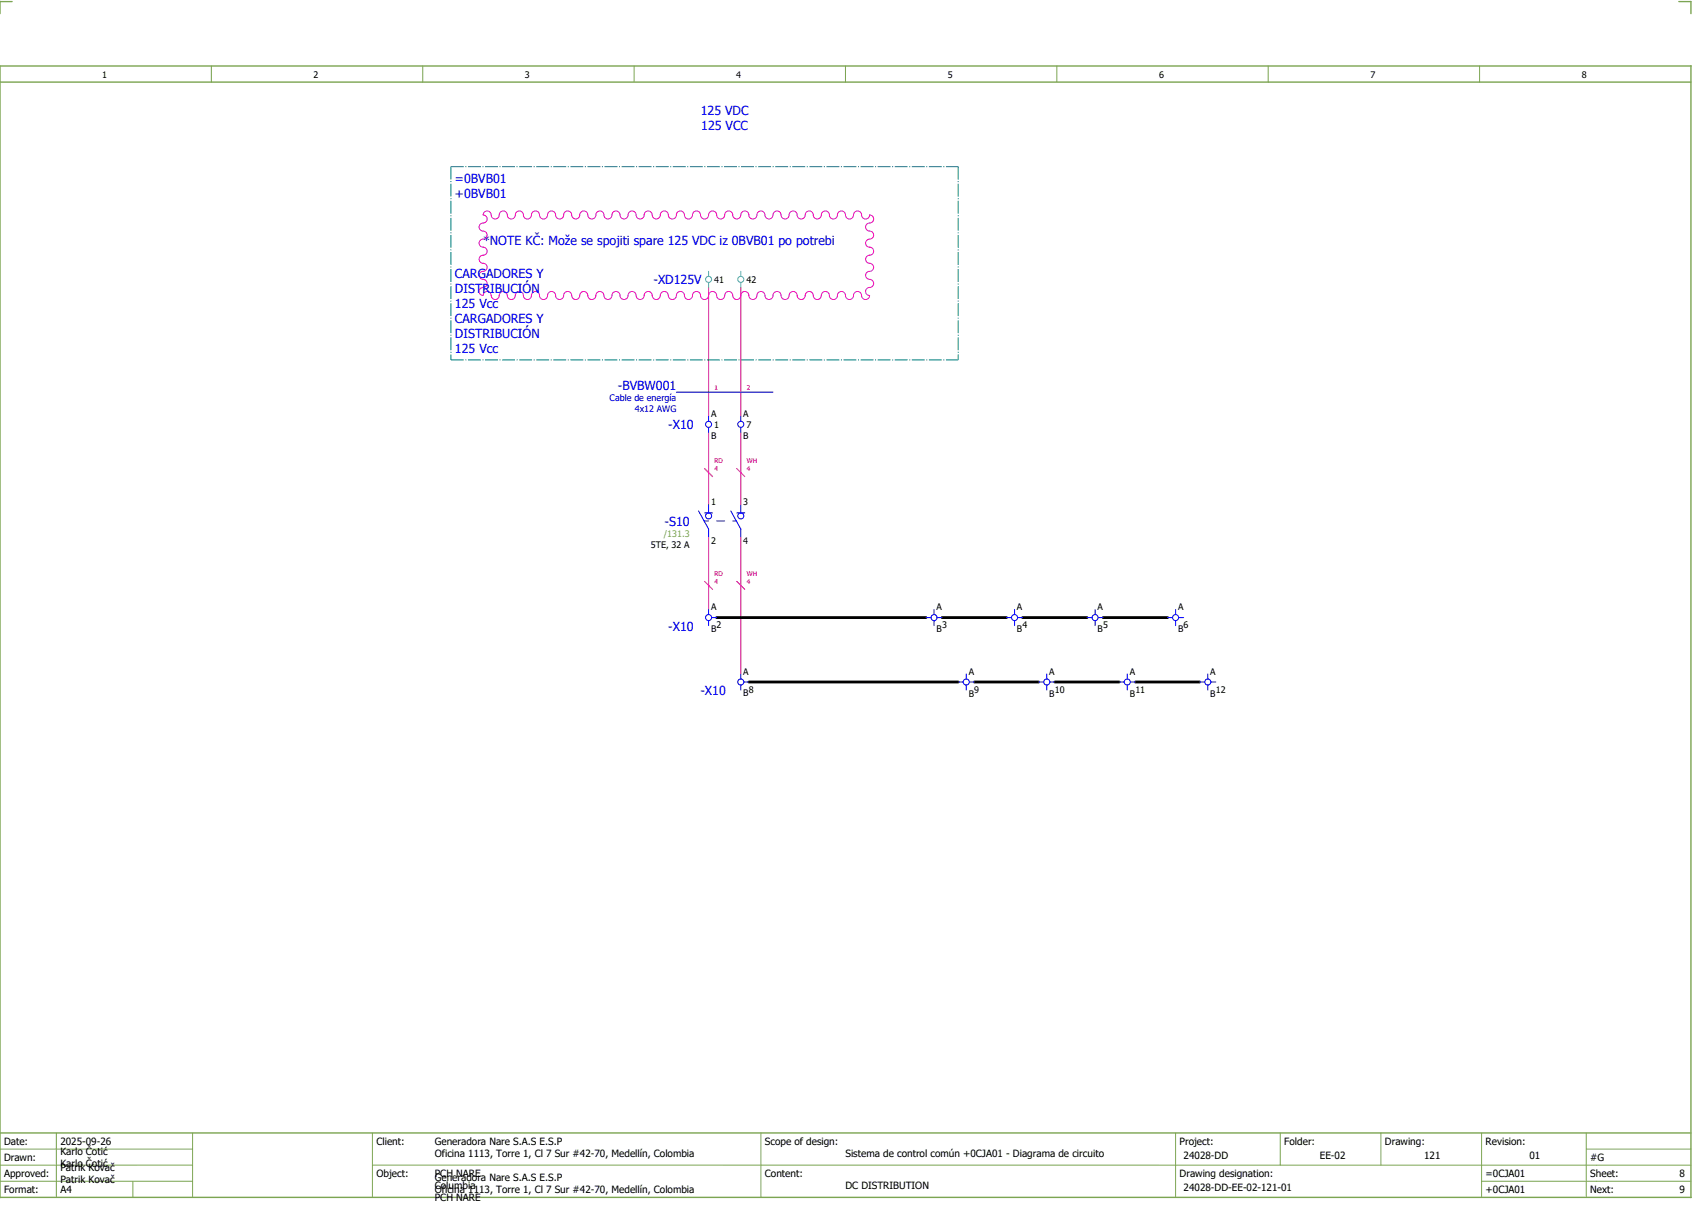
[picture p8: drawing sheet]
<svg xmlns="http://www.w3.org/2000/svg" width="421mm" height="301mm" viewBox="0 0 421 301" stroke-linecap="round" stroke-linejoin="round" font-family="sans-serif">
<path d="M0 16.4h420v281h-420zM3 .4h-3v3M417 .4h3v3M0 20.4h420M0 281.4h420" fill="none" stroke="#7ca552" stroke-width=".35"/>
<g fill="none" stroke="#7ca552" stroke-width=".25">
<path d="M52.5 16.4v4M105 16.4v4M157.5 16.4v4M210 16.4v4M262.5 16.4v4M315 16.4v4M367.5 16.4v4M0 285.4h47.8M0 293.4h47.8M14 281.4v16M33 293.4v4M47.8 281.4v16"/>
<path d="M47.8 289.4h-47.8M92.5 281.4v16M92.5 289.4h327.5M189 281.4v16M292 281.4v15.8M318 281.4v8M343 281.4v8M368 281.4v15.8M368 293.4h52M394 285.4h26M394 281.4v15.8"/>
</g>
<path d="M176 71.4v32M184 71.4v32M175 116.4l2 2M176 107.4v18M183 116.4l2 2M184 107.4v18M176 133.4v18M184 133.4v34M175 144.4l2 2M183 144.4l2 2" fill="none" stroke="#f00" stroke-width=".25"/>
<path d="M178 153.4h52M234 153.4h16M254 153.4h16M274 153.4h16M186 169.4h52M242 169.4h16M262 169.4h16M282 169.4h16" fill="none" stroke="#000" stroke-width=".7"/>
<g fill="none" stroke="#00f" stroke-width=".25">
<path d="M168 97.4h24M176 103.4v1.2M176 106.1v1.3M184 103.4v1.2M184 106.1v1.3M173.5 126.9l2.5 4.5v2M174.9 129.4h1.1M175 127.4h2M176 125.4v2M178 129.4h2M181.5 126.9l2.5 4.5v2M182 129.4h.9"/>
<path d="M183 127.4h2M184 125.4v2M176 151.4v1.2M176 154.1v1.3M176.8 153.4h1.2M230 153.4h1.3M232 151.4v1.2M232 154.1v1.3M232.8 153.4h1.2M250 153.4h1.3M252 151.4v1.2M252 154.1v1.3"/>
<path d="M252.8 153.4h1.2M270 153.4h1.3M272 151.4v1.2M272 154.1v1.3M272.8 153.4h1.2M290 153.4h1.3M292 151.4v1.2M292 154.1v1.3M292.8 153.4h1.2M184 167.4v1.2M184 170.1v1.3M184.8 169.4h1.2"/>
<path d="M238 169.4h1.3M240 167.4v1.2M240 170.1v1.3M240.8 169.4h1.2M258 169.4h1.3M260 167.4v1.2M260 170.1v1.3M260.8 169.4h1.2M278 169.4h1.3M280 167.4v1.2M280 170.1v1.3M280.8 169.4h1.2"/>
<path d="M298 169.4h1.3M300 167.4v1.2M300 170.1v1.3M300.8 169.4h1.2"/>
<circle cx="176" cy="105.4" r=".75"/>
<circle cx="184" cy="105.4" r=".75"/>
<circle cx="176" cy="128.1" r=".75"/>
<circle cx="184" cy="128.1" r=".75"/>
<circle cx="176" cy="153.4" r=".75"/>
<circle cx="232" cy="153.4" r=".75"/>
<circle cx="252" cy="153.4" r=".75"/>
<circle cx="272" cy="153.4" r=".75"/>
<circle cx="292" cy="153.4" r=".75"/>
<circle cx="184" cy="169.4" r=".75"/>
<circle cx="240" cy="169.4" r=".75"/>
<circle cx="260" cy="169.4" r=".75"/>
<circle cx="280" cy="169.4" r=".75"/>
<circle cx="300" cy="169.4" r=".75"/>
</g>
<path d="M120.3 52.7a1.09 1.09 0 0 1 1.3-.1 1.09 1.09 0 0 1 .5 1.2 1.08 1.08 0 0 0 1.3 .5 1.08 1.08 0 0 0 .7-1.3 1.08 1.08 0 0 1 1.3-.5 1.08 1.08 0 0 1 .7 1.3 1.08 1.08 0 0 0 1.3 .5 1.08 1.08 0 0 0 .7-1.3 1.08 1.08 0 0 1 1.3-.5 1.08 1.08 0 0 1 .7 1.3 1.08 1.08 0 0 0 1.3 .5 1.08 1.08 0 0 0 .7-1.3 1.08 1.08 0 0 1 1.3-.5 1.08 1.08 0 0 1 .7 1.3 1.08 1.08 0 0 0 1.3 .5 1.08 1.08 0 0 0 .7-1.3 1.08 1.08 0 0 1 1.3-.5 1.08 1.08 0 0 1 .7 1.3 1.08 1.08 0 0 0 1.3 .5 1.08 1.08 0 0 0 .7-1.3 1.08 1.08 0 0 1 1.3-.5 1.08 1.08 0 0 1 .7 1.3 1.08 1.08 0 0 0 1.3 .5 1.08 1.08 0 0 0 .7-1.3 1.08 1.08 0 0 1 1.3-.5 1.08 1.08 0 0 1 .7 1.3 1.08 1.08 0 0 0 1.3 .5 1.08 1.08 0 0 0 .7-1.3 1.08 1.08 0 0 1 1.3-.5 1.08 1.08 0 0 1 .7 1.3 1.08 1.08 0 0 0 1.3 .5 1.08 1.08 0 0 0 .7-1.3 1.08 1.08 0 0 1 1.3-.5 1.08 1.08 0 0 1 .7 1.3 1.08 1.08 0 0 0 1.3 .5 1.08 1.08 0 0 0 .7-1.3 1.08 1.08 0 0 1 1.3-.5 1.08 1.08 0 0 1 .7 1.3 1.08 1.08 0 0 0 1.3 .5 1.08 1.08 0 0 0 .7-1.3 1.08 1.08 0 0 1 1.3-.5 1.08 1.08 0 0 1 .7 1.3 1.08 1.08 0 0 0 1.3 .5 1.08 1.08 0 0 0 .7-1.3 1.08 1.08 0 0 1 1.3-.5 1.08 1.08 0 0 1 .7 1.3 1.08 1.08 0 0 0 1.3 .5 1.08 1.08 0 0 0 .7-1.3 1.08 1.08 0 0 1 1.3-.5 1.08 1.08 0 0 1 .7 1.3 1.08 1.08 0 0 0 1.3 .5 1.08 1.08 0 0 0 .7-1.3 1.08 1.08 0 0 1 1.3-.5 1.08 1.08 0 0 1 .7 1.3 1.08 1.08 0 0 0 1.3 .5 1.08 1.08 0 0 0 .7-1.3 1.08 1.08 0 0 1 1.3-.5 1.08 1.08 0 0 1 .7 1.3 1.08 1.08 0 0 0 1.3 .5 1.08 1.08 0 0 0 .7-1.3 1.08 1.08 0 0 1 1.3-.5 1.08 1.08 0 0 1 .7 1.3 1.08 1.08 0 0 0 1.3 .5 1.08 1.08 0 0 0 .7-1.3 1.08 1.08 0 0 1 1.3-.5 1.08 1.08 0 0 1 .7 1.3 1.08 1.08 0 0 0 1.3 .5 1.08 1.08 0 0 0 .7-1.3 1.08 1.08 0 0 1 1.3-.5 1.08 1.08 0 0 1 .7 1.3 1.08 1.08 0 0 0 1.3 .5 1.08 1.08 0 0 0 .7-1.3 1.08 1.08 0 0 1 1.3-.5 1.08 1.08 0 0 1 .7 1.3 1.08 1.08 0 0 0 1.3 .5 1.08 1.08 0 0 0 .7-1.3 1.08 1.08 0 0 1 1.3-.5 1.08 1.08 0 0 1 .7 1.3 1.08 1.08 0 0 0 1.3 .5 1.08 1.08 0 0 0 .7-1.3 1.08 1.08 0 0 1 1.3-.5 1.08 1.08 0 0 1 .7 1.3 1.08 1.08 0 0 0 1.3 .5 1.08 1.08 0 0 0 .7-1.3 1.08 1.08 0 0 1 1.3-.5 1.08 1.08 0 0 1 .7 1.3 1.08 1.08 0 0 0 1.3 .5 1.08 1.08 0 0 0 .7-1.3 1.08 1.08 0 0 1 1.3-.5 1.08 1.08 0 0 1 .7 1.3 1.08 1.08 0 0 0 1.3 .5 1.08 1.08 0 0 0 .7-1.3 1.08 1.08 0 0 1 1.3-.5 1.08 1.08 0 0 1 .7 1.3 1 1 0 0 0 1.1 .6 1 1 0 0 0 .8-1 1 1 0 0 1 1 1 1 1 0 0 1-1 1 1 1 0 0 0-1 1 1 1 0 0 0 1 1 1 1 0 0 1 1 1 1 1 0 0 1-1 1 1 1 0 0 0-1 1 1 1 0 0 0 1 1 1 1 0 0 1 1 1 1 1 0 0 1-1 1 1 1 0 0 0-1 1 1 1 0 0 0 1 1 1 1 0 0 1 1 1 1 1 0 0 1-1 1 1 1 0 0 0-1 1 1 1 0 0 0 1 1 1 1 0 0 1 1 1 1 1 0 0 1-1 1 1 1 0 0 0-1 1 1 1 0 0 0 1 1 1 1 0 0 1-1 1 1 1 0 0 1-1-1 1 1 0 0 0-1-1 1 1 0 0 0-1 1 1 1 0 0 1-1 1 1 1 0 0 1-1-1 1 1 0 0 0-1-1 1 1 0 0 0-1 1 1 1 0 0 1-1 1 1 1 0 0 1-1-1 1 1 0 0 0-1-1 1 1 0 0 0-1 1 1 1 0 0 1-1 1 1 1 0 0 1-1-1 1 1 0 0 0-1-1 1 1 0 0 0-1 1 1 1 0 0 1-1 1 1 1 0 0 1-1-1 1 1 0 0 0-1-1 1 1 0 0 0-1 1 1 1 0 0 1-1 1 1 1 0 0 1-1-1 1 1 0 0 0-1-1 1 1 0 0 0-1 1 1 1 0 0 1-1 1 1 1 0 0 1-1-1 1 1 0 0 0-1-1 1 1 0 0 0-1 1 1 1 0 0 1-1 1 1 1 0 0 1-1-1 1 1 0 0 0-1-1 1 1 0 0 0-1 1 1 1 0 0 1-1 1 1 1 0 0 1-1-1 1 1 0 0 0-1-1 1 1 0 0 0-1 1 1 1 0 0 1-1 1 1 1 0 0 1-1-1 1 1 0 0 0-1-1 1 1 0 0 0-1 1 1 1 0 0 1-1 1 1 1 0 0 1-1-1 1 1 0 0 0-1-1 1 1 0 0 0-1 1 1 1 0 0 1-1 1 1 1 0 0 1-1-1 1 1 0 0 0-1-1 1 1 0 0 0-1 1 1 1 0 0 1-1 1 1 1 0 0 1-1-1 1 1 0 0 0-1-1 1 1 0 0 0-1 1 1 1 0 0 1-1 1 1 1 0 0 1-1-1 1 1 0 0 0-1-1 1 1 0 0 0-1 1 1 1 0 0 1-1 1 1 1 0 0 1-1-1 1 1 0 0 0-1-1 1 1 0 0 0-1 1 1 1 0 0 1-1 1 1 1 0 0 1-1-1 1 1 0 0 0-1-1 1 1 0 0 0-1 1 1 1 0 0 1-1 1 1 1 0 0 1-1-1 1 1 0 0 0-1-1 1 1 0 0 0-1 1 1 1 0 0 1-1 1 1 1 0 0 1-1-1 1 1 0 0 0-1-1 1 1 0 0 0-1 1 1 1 0 0 1-1 1 1 1 0 0 1-1-1 1 1 0 0 0-1-1 1 1 0 0 0-1 1 1 1 0 0 1-1 1 1 1 0 0 1-1-1 1 1 0 0 0-1-1 1 1 0 0 0-1 1 1 1 0 0 1-1 1 1 1 0 0 1-1-1 1 1 0 0 0-1-1 1 1 0 0 0-1 1 1 1 0 0 1-1 1 1 1 0 0 1-1-1 1 1 0 0 0-1-1 1 1 0 0 0-1 1 1 1 0 0 1-1 1 1 1 0 0 1-1-1 1 1 0 0 0-1-1 1 1 0 0 0-1 1 1 1 0 0 1-1 1 1 1 0 0 1-1-1 1 1 0 0 0-1-1 1 1 0 0 0-1 1 1 1 0 0 1-1-1 1 1 0 0 1 1-1 1 1 0 0 0 1-1 1 1 0 0 0-1-1 1 1 0 0 1-1-1 1 1 0 0 1 1-1 1 1 0 0 0 1-1 1 1 0 0 0-1-1 1 1 0 0 1-1-1 1 1 0 0 1 1-1 1 1 0 0 0 1-1 1 1 0 0 0-1-1 1 1 0 0 1-1-1 1 1 0 0 1 1-1 1 1 0 0 0 1-1 1 1 0 0 0-1-1 1 1 0 0 1-1-1 1 1 0 0 1 1-1 1 1 0 0 0 1-1 1 1 0 0 0-1-1z" fill="none" stroke="#f0f" stroke-width=".25"/>
<g fill="none" stroke="#52a5a5" stroke-width=".25">
<path d="M176 67.4v1.2M176 70.1v1.3M184 67.4v1.2M184 70.1v1.3"/>
<circle cx="176" cy="69.4" r=".75"/>
<circle cx="184" cy="69.4" r=".75"/>
</g>
<path d="M112 41.4h126M112 41.4v48M238 41.4v48M112 89.4h126" fill="none" stroke="#007f7f" stroke-width=".25" stroke-dasharray="3.2 .4 .3 .4" stroke-linecap="butt"/>
<g font-size="3.1" fill="#00f">
<text x="174.1" y="28.5">125 VDC</text>
<text x="174.2" y="32.3">125 VCC</text>
<text x="113" y="45.5">=0BVB01</text>
<text x="113" y="49.3">+0BVB01</text>
<text x="120" y="60.8">*NOTE KČ: Može se spojiti spare 125 VDC iz 0BVB01 po potrebi</text>
<text x="113" y="69">CARGADORES Y</text>
<text x="162.3" y="70.6">-XD125V</text>
<text x="113" y="72.8">DISTRIBUCIÓN</text>
<text x="113" y="76.5">125 Vcc</text>
<text x="113" y="80.3">CARGADORES Y</text>
<text x="113" y="84">DISTRIBUCIÓN</text>
<text x="113" y="87.8">125 Vcc</text>
<text x="153.5" y="96.8">-BVBW001</text>
<text x="166" y="106.6">-X10</text>
<text x="165.1" y="130.5">-S10</text>
<text x="166" y="156.7">-X10</text>
<text x="174" y="172.7">-X10</text>
</g>
<g font-size="2.5">
<text x="1" y="284.4">Date:</text>
<text x="15" y="286.9">Karlo Čotić</text>
<text x="15" y="284.4">2025-09-26</text>
<text x="93.5" y="284.4">Client:</text>
<text x="108" y="284.4">Generadora Nare S.A.S E.S.P</text>
<text x="108" y="287.4">Oficina 1113, Torre 1, Cl 7 Sur #42-70, Medellín, Colombia</text>
<text x="190" y="284.4">Scope of design:</text>
<text x="210" y="287.4">Sistema de control común +0CJA01 - Diagrama de circuito</text>
<text x="293" y="284.4">Project:</text>
<text x="294" y="287.9">24028-DD</text>
<text x="319" y="284.4">Folder:</text>
<text x="327.8" y="287.9">EE-02</text>
<text x="344" y="284.4">Drawing:</text>
<text x="353.7" y="287.9">121</text>
<text x="369" y="284.4">Revision:</text>
<text x="379.9" y="287.9">01</text>
<text x="1" y="288.4">Drawn:</text>
<text x="1" y="292.4">Approved:</text>
<text x="15" y="289.9">Karlo Čotić</text>
<text x="15" y="290.9">Patrik Kovač</text>
<text x="15" y="293.9">Patrik Kovač</text>
<text x="93.5" y="292.4">Object:</text>
<text x="108" y="293.4">Generadora Nare S.A.S E.S.P</text>
<text x="108" y="292.4">PCH NARE</text>
<text x="190" y="292.4">Content:</text>
<text x="293" y="292.4">Drawing designation:</text>
<text x="369" y="292.4">=0CJA01</text>
<text x="395" y="292.4">Sheet:</text>
<text x="395" y="288.4">#G</text>
<text x="417.1" y="292.4">8</text>
<text x="1" y="296.4">Format:</text>
<text x="15" y="296.4">A4</text>
<text x="108" y="296.4">Oficina 1113, Torre 1, Cl 7 Sur #42-70, Medellín, Colombia</text>
<text x="108" y="295.4">Columbia</text>
<text x="108" y="298.4">PCH NARE</text>
<text x="210" y="295.4">DC DISTRIBUTION</text>
<text x="294" y="295.9">24028-DD-EE-02-121-01</text>
<text x="369" y="296.4">+0CJA01</text>
<text x="395" y="296.4">Next:</text>
<text x="417.1" y="296.4">9</text>
</g>
<g font-size="2.2">
<text x="25.4" y="19.4">1</text>
<text x="77.9" y="19.4">2</text>
<text x="130.4" y="19.4">3</text>
<text x="182.9" y="19.4">4</text>
<text x="235.4" y="19.4">5</text>
<text x="287.9" y="19.4">6</text>
<text x="340.4" y="19.4">7</text>
<text x="392.9" y="19.4">8</text>
<text x="177.4" y="70.3">41</text>
<text x="185.4" y="70.3">42</text>
<text x="176.6" y="103.5">A</text>
<text x="177.4" y="106.3">1</text>
<text x="184.6" y="103.5">A</text>
<text x="185.4" y="106.3">7</text>
<text x="176.6" y="109">B</text>
<text x="184.6" y="109">B</text>
<text x="176.6" y="125.3">1</text>
<text x="184.6" y="125.3">3</text>
<text x="161.7" y="136.1">5TE, 32 A</text>
<text x="176.6" y="135.2">2</text>
<text x="184.6" y="135.2">4</text>
<text x="176.6" y="151.5">A</text>
<text x="232.6" y="151.5">A</text>
<text x="252.6" y="151.5">A</text>
<text x="272.6" y="151.5">A</text>
<text x="292.6" y="151.5">A</text>
<text x="176.6" y="156.9">B</text>
<text x="178" y="156">2</text>
<text x="232.6" y="157">B</text>
<text x="234" y="156">3</text>
<text x="252.6" y="157">B</text>
<text x="254" y="156">4</text>
<text x="272.6" y="157">B</text>
<text x="274" y="156">5</text>
<text x="292.6" y="157">B</text>
<text x="294" y="156">6</text>
<text x="184.6" y="167.5">A</text>
<text x="240.6" y="167.5">A</text>
<text x="260.6" y="167.5">A</text>
<text x="280.6" y="167.5">A</text>
<text x="300.6" y="167.5">A</text>
<text x="184.6" y="172.9">B</text>
<text x="186" y="172">8</text>
<text x="240.6" y="173">B</text>
<text x="242" y="172">9</text>
<text x="260.6" y="173">B</text>
<text x="262" y="172">10</text>
<text x="280.6" y="173">B</text>
<text x="282" y="172">11</text>
<text x="300.6" y="173">B</text>
<text x="302" y="172">12</text>
</g>
<g font-size="2.2" fill="#00f">
<text x="151.4" y="99.6">Cable de energía</text>
<text x="157.7" y="102.3">4x12 AWG</text>
</g>
<text font-size="2.2" fill="#7ca552" x="164.9" y="133.4">/131.3</text>
<g font-size="1.6" fill="#f00">
<text x="177.5" y="96.9">1</text>
<text x="185.5" y="96.9">2</text>
<text x="177.5" y="117.1">4</text>
<text x="177.5" y="115.1">RD</text>
<text x="185.5" y="117.1">4</text>
<text x="185.5" y="115.1">WH</text>
<text x="177.5" y="143.1">RD</text>
<text x="185.5" y="143.1">WH</text>
<text x="177.5" y="145.1">4</text>
<text x="185.5" y="145.1">4</text>
</g>
</svg>
